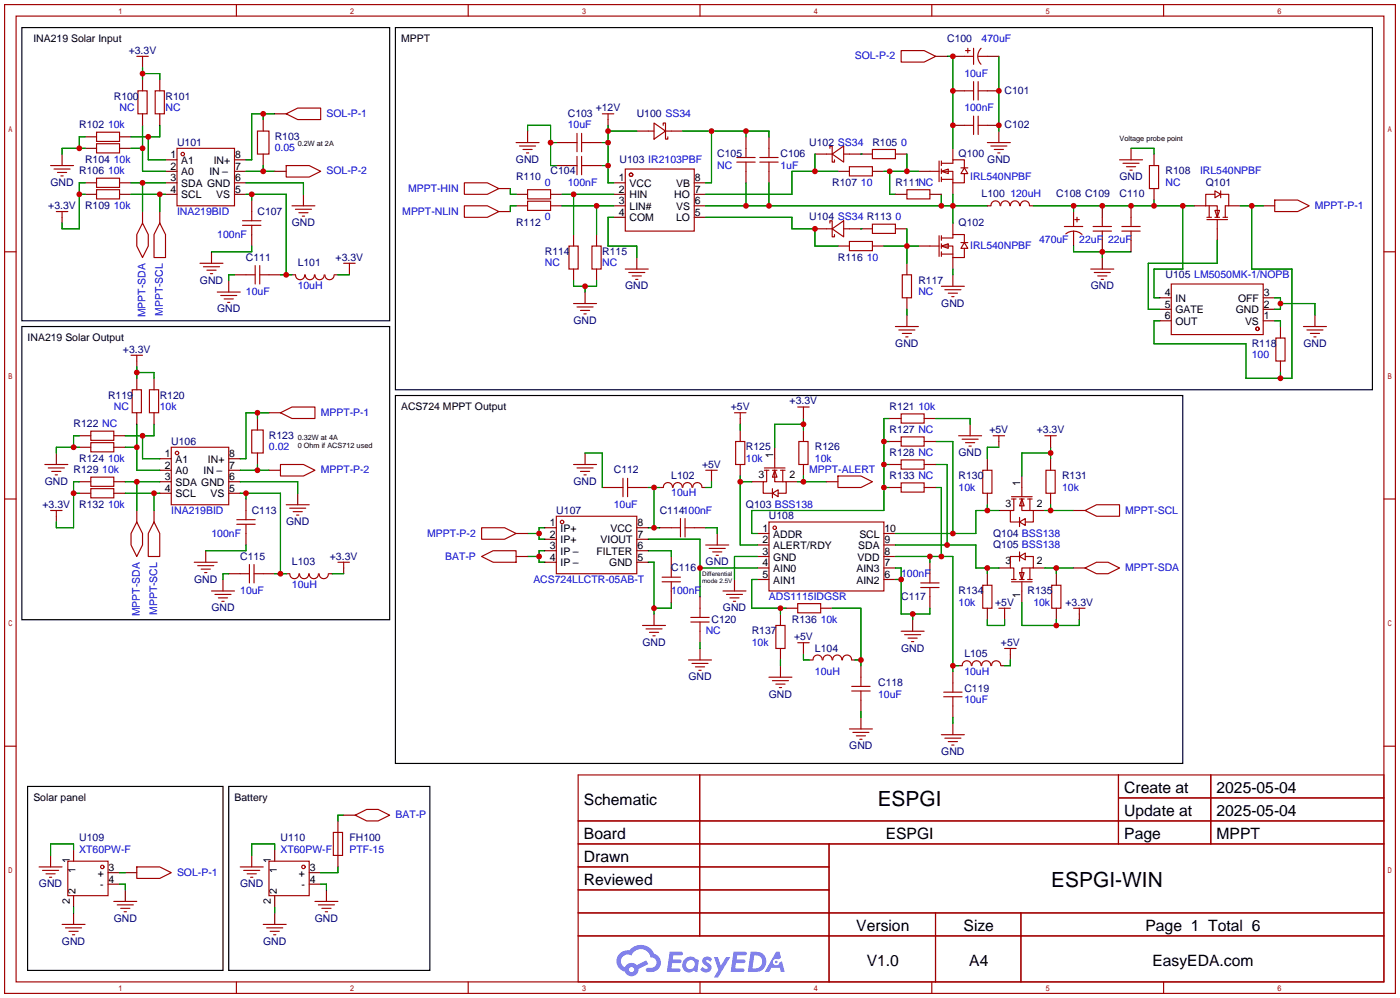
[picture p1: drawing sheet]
<svg xmlns="http://www.w3.org/2000/svg" width="309mm" height="220mm" viewBox="0 0 309 220" stroke-linecap="round" stroke-linejoin="round" font-family="sans-serif">
<g fill="none" stroke="#a10000" stroke-width=".25">
<path d="M1 1h307.4v218.5h-307.4zM3.6 3.6h302.2v213.3h-302.2zM52.2 1v2.6M103.5 1v2.6M154.7 1v2.6M205.9 1v2.6M257.1 1v2.6M1 55.6h2.6M305.8 55.6h2.6M1 110.2h2.6M305.8 110.2h2.6M1 164.8h2.6"/>
<path d="M127.8 171.2h178v45.7h-178zM154.6 171.2v35.6M247.2 171.2v15.2M247.2 176.3h58.6M267.6 171.2v15.2M305.8 164.8h2.6M127.8 181.4h178M127.8 186.4h178M127.8 191.5h55.4M127.8 196.6h55.4M183.2 186.4v30.5M52.2 216.9v2.6"/>
<path d="M103.5 216.9v2.6M127.8 201.7h178M127.8 206.8h178M154.7 216.9v2.6M205.9 216.9v2.6M206.7 201.7v15.2M225.6 201.7v15.2M257.1 216.9v2.6"/>
</g>
<g fill="#5487ff">
<path d="M155.5 211.6a1.3 1.3 0 0 1 1.8 .3l-.4 .6a.54 .54 0 0 0-.9-.2l.1 .2a1.28 1.28 0 0 1 .8 2 1.53 1.53 0 0 1-2.2-.3l.6-.6 .7 .5a.31 .31 0 0 0 .4-.3 .31 .31 0 0 0-.3-.4 1.12 1.12 0 0 1-.6-1.8z"/>
<path d="M157.8 211.4h.8l.7 2 1.2-2h.9l-2.7 4.5h-.9l1-1.6z"/>
<path d="M148 210.2h2.3a.46 .46 0 0 1 .5 .1 .46 .46 0 0 1 .1 .5l-.4 .2h-1.7l-.2 1h1.7a.4 .4 0 0 1 .3 .4 .4 .4 0 0 1-.4 .4h-1.7l-.1 1.1h1.3a.46 .46 0 0 1 .5 .1 .46 .46 0 0 1 .1 .5l-.3 .2h-2.6z"/>
<path d="M162.1 210.2h2.3a.47 .47 0 0 1 .5 .1 .47 .47 0 0 1 .1 .5l-.4 .2h-1.7l-.2 1h1.7a.4 .4 0 0 1 .3 .4 .4 .4 0 0 1-.4 .4h-1.7l-.1 1.1h1.3a.46 .46 0 0 1 .5 .1 .46 .46 0 0 1 .1 .5l-.3 .2h-2.6z"/>
<path d="M171.5 210.3h.7l.4 1.3-.7 .3a.75 .75 0 0 0-1.1 .3 .75 .75 0 0 0 .5 1.1 .75 .75 0 0 0 1-.7l.5-.3 .6 2.4h-.8l-.3-.9h-1.8l-.6 .9h-.9z"/>
<path d="M165.9 210.2l-.6 4.5h1.4a2.27 2.27 0 0 0 2.6-2.3 2.27 2.27 0 0 0-2.7-2.2zM166.7 211a1.5 1.5 0 0 1 1.8 1.6 1.5 1.5 0 0 1-2 1.3h-.2z"/>
<path d="M151.3 211.9a1.6 1.6 0 0 0-.3 2.3 1.6 1.6 0 0 0 2.3 .2l.8 .3 .3-2.5-.2-.2-.4-.1a1.58 1.58 0 0 0-2.5 0zM151.9 212.4a.98 .98 0 0 1 1.6 .4 .98 .98 0 0 1-1 1.3 .94 .94 0 0 1-.9-.7 .94 .94 0 0 1 .3-1z"/>
<path d="M137 210.6a2.37 2.37 0 0 0 1.1 4.1 1.54 1.54 0 0 0 1.8 1 1.54 1.54 0 0 0 1.2-1.6l2.2-1.1-.5-.8-2.1 1a1.57 1.57 0 0 0-2.6 .5 1.5 1.5 0 0 1-.7-2.1 1.5 1.5 0 0 1 2.1-.5 2.23 2.23 0 0 1 2.3-1.4 2.23 2.23 0 0 1 2 1.8 1.16 1.16 0 0 1 1.3 1.1 1.16 1.16 0 0 1-1.1 1.2h-.7a.47 .47 0 0 0-.6 .4 .47 .47 0 0 0 .5 .5 2.15 2.15 0 0 0 2.6-1.1 2.15 2.15 0 0 0-.9-2.7l-.4-.2a3.2 3.2 0 0 0-5.4-.7l-1.1 .1zM139 214.2a.58 .58 0 0 1 1.1 0 .58 .58 0 0 1-1.1 0z"/>
<circle cx="171.5" cy="212.5" r=".28"/>
</g>
<g fill="none" stroke="#a10000" stroke-width=".25">
<path d="M30.2 12.4h2.6M31.5 12.4v1.3M199.1 11.2h5.1l2.6 1.2-2.6 1.3h-5.1zM213.1 12.4h2M213.4 11.2h1M213.9 10.7v1M215.1 10.7v3.5M215.1 18v4.1M216.2 18v4.1M216.2 12.4h2M216.8 10.7a2.54 2.54 0 0 0 0 3.5M11.2 36.6h5.1"/>
<path d="M11.9 37.3h3.6M12.7 38.1h2M13.5 38.9h.5M21.3 39.4h5.1v2h-5.1zM21.3 31.8h5.1v2h-5.1zM21.3 29.2h5.1v2h-5.1zM30.5 20.1h2v5h-2zM34.3 20.1h2v5h-2zM39.1 32.8h12.7v12.7h-12.7zM56.9 29h2.5v5h-2.5zM63.2 25.1l2.6-1.2h5.1v2.5h-5.1zM63.2 36.6h5.1l2.6 1.2-2.6 1.3h-5.1z"/>
<path d="M114 31.5h5.1M114.8 32.3h3.6M115.6 33h2M116.3 33.8h.5M125.5 36.6h2M125.5 31.5h2M127.5 29.5v4M127.5 34.5v4.1M128.5 29.5v4M128.5 34.5v4.1M128.5 36.6h2.1M128.5 31.5h2.1"/>
<path d="M133.1 25.1h2.5M134.4 25.1v1.3M138.2 37.3h15.2v13.8h-15.2zM143.3 29h1.2M144.5 27.2l2.6 1.8-2.6 1.7zM146.6 27.7v-.5h.5v3.5h.5v-.5M147.1 29h1.2M162.8 35.8h4.1M162.8 34.8h4.1M164.8 32.8v2M164.8 35.8v2M167.9 35.8h4.1"/>
<path d="M167.9 34.8h4.1M169.9 32.8v2M169.9 35.8v2M182.6 34h1.3M183.4 32.8v-.5h.5v3.5h.5v-.5M183.9 34l2.5-1.7v3.5zM186.4 34h1.3M187.7 36.8h5.1v2.1h-5.1zM192.8 33h5.1v2.1h-5.1zM205.5 37.8h2M207.5 35.6v4.5M208 37.8l1.5-.5v1.1z"/>
<path d="M208 37.8h2.6v2.6h2.5v-2M208 36.1h2.6v-.8h2.5v1.8M208 39.6h2.6M208 35.6v1M208 37.3v1.1M208 39.1v1M212.3 37.1h1.6M213.1 37.1l.8 1.3h-1.6zM213.1 20.1h2M213.1 27.7h2M215.1 25.7v4M216.2 25.7v4"/>
<path d="M216.2 20.1h2M216.2 27.7h2M218.2 31.5h5.1M218.9 32.3h3.6M219.7 33h2M220.5 33.8h.5M247.4 35.3h5.1M248.2 36.1h3.5M248.9 36.8h2.1M249.7 37.6h.5M254 36.6h2v5.1h-2zM12.4 46.7h2.6"/>
<path d="M13.7 46.7v1.3M21.3 41.9h5.1v2h-5.1zM31.5 49.3l1.3 2.5v2.6l-1.3 2.5-1.3-2.5v-2.6zM35.3 49.3l1.3 2.5v5.1h-2.6v-5.1zM44.2 58.2h5.1M45 58.9h3.5M45.7 59.7h2.1M53.6 48.8h4.1M53.6 49.8h4.1M55.6 46.7v2.1M55.6 49.8v2M56.4 58.7v4"/>
<path d="M57.4 58.7v4M64.5 45.5h5.1M65.3 46.2h3.5M66 47h2.1M66.8 47.8h.5M75.9 58.2h2.6M77.2 58.2v1.2M102.6 40.4h5.1l2.5 1.3-2.5 1.2h-5.1zM102.6 45.5h5.1l2.5 1.2-2.5 1.3h-5.1zM116.6 41.9h5.1v2h-5.1zM116.6 44.5h5.1v2h-5.1zM125.7 54.4h2.1v5h-2.1z"/>
<path d="M130.8 54.4h2v5h-2zM138.2 59.4h5.1M182.6 50.5h1.3M183.4 49.3v-.5h.5v3.5h.5v-.5M183.9 50.5l2.5-1.7v3.5zM186.4 50.5h1.3M187.7 53.3h5.1v2.1h-5.1zM192.8 49.5h5.1v2.1h-5.1zM200.4 41.9h5.1v2h-5.1zM205.5 54.4h2M207.5 52.1v4.5M208 54.4l1.5-.6v1.1z"/>
<path d="M208 54.4h2.6v2.5h2.5v-2M208 52.6h2.6v-.8h2.5v1.8M208 52.1v1M208 53.8v1.1M208 55.6v1M208 56.1h2.6M212.3 53.6h1.6M213.1 53.6l.8 1.3h-1.6zM219 45.5a1.01 1.01 0 0 1 1-1.1 1.01 1.01 0 0 1 1 1.1M221.1 45.5a1.01 1.01 0 0 1 1-1.1 1.01 1.01 0 0 1 1.1 1.1M223.3 45.5a1.01 1.01 0 0 1 1-1.1 1.01 1.01 0 0 1 1 1.1M225.5 45.5a1.01 1.01 0 0 1 1-1.1 1.01 1.01 0 0 1 1 1.1"/>
<path d="M235.2 50h4.1M235.5 51.7a2.74 2.74 0 0 1 3.6 .1M237.2 49.3v.7M237.2 51.1v.7M237.5 48.5h1M238 48v1M241 59.4h5.1M241.6 50h4M241.6 51.1h4M243.6 48v2M243.6 51.1v2M247.9 50h4.1"/>
<path d="M247.9 51.1h4.1M249.9 48v2M249.9 51.1v2M266.7 48.5h4.6M266.7 48h1M267.2 45.5v2.5M268.5 46.5h1l-.5 1.5zM268.5 42.2l1.2 .7-1.2 .8zM268.5 42.9h-2.1v2.6h2.6v2.5M268.5 48h1M269 48.5v2M269.7 42.9h1.8v2.6h-.7v2.5"/>
<path d="M269.7 42.2v1.5M270.3 48h1M281.7 44.2h5.1l2.5 1.3-2.5 1.2h-5.1zM29 78.5h2.5M30.2 78.5v1.3M46.5 60.5h.5M48 64.5h5.1M48.8 65.3h3.5M49.5 66h2.1M50.3 66.8h.5M54.4 60.7h2M57.4 60.7h2"/>
<path d="M67.3 60.7a1.01 1.01 0 0 1-1 1.1 1.01 1.01 0 0 1-1-1.1M69.5 60.7a1.01 1.01 0 0 1-1 1.1 1.01 1.01 0 0 1-1-1.1M71.6 60.7a1.01 1.01 0 0 1-1 1.1 1.01 1.01 0 0 1-1-1.1M73.8 60.7a1.01 1.01 0 0 1-1 1.1 1.01 1.01 0 0 1-1-1.1M126.7 67.1h5.1M127.5 67.8h3.6M128.3 68.6h2M129 69.3h.5M138.9 60.2h3.6M139.7 61h2M140.5 61.7h.5M197.9 72.1h5"/>
<path d="M198.6 72.9h3.6M199.4 60.7h2v5.1h-2zM199.4 73.7h2M200.2 74.4h.5M208 63.2h5.1M208.8 64h3.5M209.5 64.8h2.1M210.3 65.5h.5M241.8 60.2h3.6M242.6 61h2M243.3 61.7h.5M258.8 62.7h20.3v11.2h-20.3z"/>
<path d="M281.9 74.7h2.1v5.1h-2.1zM288 72.1h5.1M288.8 72.9h3.6M289.6 73.7h2M290.3 74.4h.5M20.1 97.8h5v2h-5zM20.1 95.3h5v2h-5zM29.2 86.1h2v5.1h-2zM33 86.1h2.1v5.1h-2.1zM37.8 98.8h12.7v12.7h-12.7zM55.6 95h2.6v5.1h-2.6zM62 91.2l2.5-1.3h5.1v2.6h-5.1z"/>
<path d="M162.3 91.2h2.5M162.6 97.5h2v5.1h-2zM163.6 91.2v1.3M176.3 89.9h2.5M176.5 97.5h2.1v5.1h-2.1zM177.5 89.9v1.3M199.1 96.5h5.1v2.1h-5.1zM199.1 91.4h5.1v2.1h-5.1zM211.8 96.3h5.1M212.6 97h3.6M213.4 97.8h2M214.1 98.6h.5"/>
<path d="M219.5 96.3h2.5M220.7 96.3v1.2M230.9 96.3h2.5M232.2 96.3v1.2M9.9 102.6h5.1M10.7 103.4h3.5M11.2 112.8h2.5M11.4 104.1h2.1M12.2 104.9h.5M12.4 112.8v1.2M20.1 108h5v2h-5zM20.1 105.4h5v2h-5z"/>
<path d="M30.2 115.3l1.3 2.6v2.5l-1.3 2.5-1.2-2.5v-2.5zM34 115.3l1.3 2.6v5h-2.5v-5zM52.3 114.8h4.1M52.3 115.8h4.1M54.4 112.8v2M54.4 115.8v2.1M62 102.6h5.1l2.5 1.3-2.5 1.3h-5.1zM63.2 111.5h5.1M64 112.3h3.6M64.8 113h2M65.5 113.8h.5M106.4 116.6h5.1l2.5 1.3-2.5 1.2h-5.1z"/>
<path d="M122.9 114h17.8v12.7h-17.8zM126.7 102.6h5.1M127.5 103.4h3.6M128.3 104.1h2M129 104.9h.5M135.6 107.7h2.1M137.7 105.7v4M138.7 105.7v4M138.7 107.7h2M146.6 107.7a1.01 1.01 0 0 1 1-1.1 1.01 1.01 0 0 1 1 1.1M148.3 116.6h2.1M148.7 107.7a1.01 1.01 0 0 1 1.1-1.1 1.01 1.01 0 0 1 1 1.1"/>
<path d="M150.4 114.6v4M150.9 107.7a1.01 1.01 0 0 1 1-1.1 1.01 1.01 0 0 1 1 1.1M151.4 116.6h2M151.4 114.6v4M153.1 107.7a1.01 1.01 0 0 1 1-1.1 1.01 1.01 0 0 1 1 1.1M156 103.9h2.5M157.2 103.9v1.3M168.9 103.4h4.6M168.9 103.9h1M169.4 103.9v2.5h-.7v2.6h2M169.9 115.3h25.4v15.3h-25.4zM170.7 108v2"/>
<path d="M170.7 109l1.3-.8v1.5zM170.7 103.9h1M171.2 103.9v2.5h2.5v2.6h-1.7M171.2 103.9l.5 1.5h-1zM171.2 101.3v2.1M172.5 103.9h1M173 103.9v2.5M185.2 105.2h5l2.6 1.2-2.6 1.3h-5zM199.1 101.6h5.1v2h-5.1zM199.1 106.7h5.1v2h-5.1zM217.2 103.9h2v5.1h-2zM223.5 110.2h1"/>
<path d="M223.5 109.7h4.6M224 110.2v2.6h-.7v2.5h2M225.3 114.3v2M225.3 115.3l1.3-.7v1.5zM225.3 110.2h1M225.8 110.2v2.6h2.5v2.5h-1.7M225.8 110.2l.5 1.6h-1zM225.8 107.7v2M227.1 110.2h1M227.6 110.2v2.6M231.1 103.9h2.1v5.1h-2.1zM239.8 112.8l2.5-1.3h5.1v2.5h-5.1z"/>
<path d="M42.9 124.2h5.1M43.7 125h3.5M44.4 125.7h2.1M45.2 126.5h.5M46.7 130.6h5.1M47.5 131.3h3.6M48.3 132.1h2M49 132.8h.5M53.1 126.7h2M55.1 124.7v4.1M56.1 124.7v4.1M56.1 126.7h2.1"/>
<path d="M66.1 126.8a1.01 1.01 0 0 1-1.1 1 1.01 1.01 0 0 1-1-1M68.2 126.8a1.01 1.01 0 0 1-1 1 1.01 1.01 0 0 1-1-1M70.4 126.8a1.01 1.01 0 0 1-1 1 1.01 1.01 0 0 1-1.1-1M72.6 126.8a1.01 1.01 0 0 1-1.1 1 1.01 1.01 0 0 1-1-1M74.7 124.2h2.5M75.9 124.2v1.3M106.4 122.9l2.6-1.2h5v2.5h-5zM142 138.2h5.1M142.7 138.9h3.6M143.5 139.7h2M146.3 128.5h4.1M146.3 127.5h4.1"/>
<path d="M148.3 125.5v2M148.3 128.5v2.1M152.7 137.4h4M152.7 136.4h4M154.7 134.4v2M154.7 137.4v2M156 120.4h5M156.7 121.2h3.6M157.5 121.9h2M158.2 122.7h.5M159.8 130.6h5M160.5 131.3h3.6"/>
<path d="M161.3 132.1h2M162.1 132.8h.5M171.4 138.2h2.1v5.1h-2.1zM176.3 133.4h5.1v2h-5.1zM199.1 139.4h5.1M203.5 129.8h4M203.5 128.8h4M205.5 126.7v2.1M205.5 129.8v2M217.2 129.3h2v5.1h-2zM220.7 134.4h2.6M222 134.4v1.2"/>
<path d="M223.5 128h1M223.5 128.5h4.6M225.3 121.9v2.1M225.3 122.9h-2v2.6h.7v2.5M225.3 122.9l1.3-.7v1.5zM225.3 126.5h1l-.5 1.5zM225.3 128h1M225.8 128.5v2.1M226.6 122.9h1.7v2.6h-2.5v2.5M227.1 128h1M227.6 125.5v2.5M232.4 129.3h2v5.1h-2z"/>
<path d="M237.2 134.4h2.6M238.5 134.4v1.2M239.8 125.5l2.5-1.3h2.6l2.5 1.3-2.5 1.2h-2.6zM144.3 140.5h.5M152.1 145.8h5.1M152.9 146.6h3.6M153.7 147.3h2M154.4 148.1h.5M169.9 149.6h5.1M170.7 150.4h3.5M171.4 151.1h2.1M172.2 151.9h.5"/>
<path d="M176.3 142h2.5M177.5 142v1.3M181.7 145.8a1.01 1.01 0 0 0-1-1.1 1.01 1.01 0 0 0-1 1.1M183.9 145.8a1.01 1.01 0 0 0-1-1.1 1.01 1.01 0 0 0-1 1.1M186 145.8a1.01 1.01 0 0 0-1-1.1 1.01 1.01 0 0 0-1 1.1M188.2 145.8a1.01 1.01 0 0 0-1-1.1 1.01 1.01 0 0 0-1 1.1M188.2 152.7h4.1M188.2 151.6h4.1M190.2 149.6v2M190.2 152.7v2M199.9 140.2h3.6M200.7 141h2"/>
<path d="M201.4 141.7h.5M208.5 153.9h4.1M208.5 152.9h4.1M210.6 150.9v2M210.6 153.9v2.1M212.6 147.1a1.01 1.01 0 0 1 1-1.1 1.01 1.01 0 0 1 1.1 1.1M214.8 147.1a1.01 1.01 0 0 1 1-1.1 1.01 1.01 0 0 1 1 1.1M216.9 147.1a1.01 1.01 0 0 1 1-1.1 1.01 1.01 0 0 1 1.1 1.1M219.1 147.1a1.01 1.01 0 0 1 1-1.1 1.01 1.01 0 0 1 1 1.1M222 143.3h2.5M223.3 143.3v1.2M187.7 161h5.1"/>
<path d="M188.5 161.8h3.5M189.2 162.6h2.1M190 163.3h.5M208 162.3h5.1M208.8 163.1h3.5M209.5 163.8h2.1M210.3 164.6h.5M8.6 191.5h5.1M9.4 192.3h3.6M10.2 193h2M10.9 193.8h.5M15 190.2h8.9v7.7h-8.9z"/>
<path d="M25.1 199.1h5.1M25.9 199.9h3.6M30.2 191.5h5.1l2.5 1.3-2.5 1.3h-5.1zM53.1 191.5h5.1M53.8 192.3h3.6M54.6 193h2M55.4 193.8h.5M59.4 190.2h8.9v7.7h-8.9zM69.6 199.1h5.1M70.4 199.9h3.5M73.7 183.9h2v5.1h-2zM74.7 183.9v5.1"/>
<path d="M78.5 180.1l2.5-1.3h2.6l2.5 1.3-2.5 1.3h-2.6zM13.7 204.2h5.1M14.5 205h3.5M15.2 205.7h2.1M16 206.5h.5M26.7 200.7h2M27.4 201.4h.5M58.2 204.2h5M58.9 205h3.6M59.7 205.7h2M60.5 206.5h.5M71.1 200.7h2.1"/>
<path d="M71.9 201.4h.5"/>
<circle cx="40.4" cy="34" r=".38"/>
<circle cx="139.4" cy="38.6" r=".38"/>
<circle cx="277.9" cy="72.6" r=".38"/>
<circle cx="39.1" cy="100.1" r=".38"/>
<circle cx="124.2" cy="115.3" r=".38"/>
<circle cx="171.2" cy="116.6" r=".38"/>
<circle cx="22.6" cy="191.5" r=".38"/>
<circle cx="67.1" cy="191.5" r=".38"/>
</g>
<g fill="none" stroke="#870000" stroke-width=".25">
<path d="M31.5 13.7v1.3M31.5 17.5v2.6M35.3 17.5v2.6M206.8 12.4h2.5M210.6 12.4h2.5M218.2 12.4h2.5M13.7 34v2.6M18.8 32.8h2.5M18.8 30.2h2.5M26.4 32.8h2.6M26.4 30.2h2.6M31.5 25.1v2.6"/>
<path d="M35.3 25.1v2.6M36.6 37.8h2.5M36.6 35.3h2.5M51.8 37.8h2.6M51.8 35.3h2.6M58.2 26.4v2.6M58.2 34v2.6M60.7 37.8h2.5M60.7 25.1h2.5M116.6 29v2.5M122.9 36.6h2.6M122.9 31.5h2.6"/>
<path d="M130.6 36.6h2.5M130.6 31.5h2.5M134.4 26.4v1.3M140.7 29h2.6M148.3 29h2.6M164.8 30.2v2.6M164.8 37.8v2.6M169.9 30.2v2.6M169.9 37.8v2.6M180.1 34h2.5M185.2 37.8h2.5M187.7 34h5.1"/>
<path d="M192.8 37.8h2.5M197.9 34h2.5M202.9 37.8h2.6M210.6 32.8v2.5M210.6 20.1h2.5M210.6 27.7h2.5M218.2 20.1h2.5M218.2 27.7h2.5M220.7 29v2.5M249.9 32.8v2.5M255 34v2.6M13.7 48v1.3"/>
<path d="M18.8 40.4h2.5M18.8 42.9h2.5M26.4 40.4h2.6M26.4 42.9h2.6M31.5 46.7v2.6M35.3 46.7v2.6M36.6 40.4h2.5M36.6 42.9h2.5M46.7 55.6v2.6M51.8 40.4h2.6M51.8 42.9h2.6M55.6 44.2v2.5"/>
<path d="M55.6 51.8v2.6M67.1 42.9v2.6M77.2 59.4v1.3M110.2 41.7h2.6M110.2 46.7h2.6M114 42.9h2.6M114 45.5h2.6M121.7 42.9h2.5M121.7 45.5h2.5M126.7 51.8v2.6M126.7 59.4v2.6M131.8 51.8v2.6"/>
<path d="M131.8 59.4v2.6M135.6 40.4h2.6M135.6 42.9h2.6M135.6 45.5h2.6M135.6 48h2.6M140.7 56.9v2.5M153.4 40.4h2.6M153.4 42.9h2.6M153.4 45.5h2.6M153.4 48h2.6M180.1 50.5h2.5M185.2 54.4h2.5"/>
<path d="M187.7 50.5h5.1M192.8 54.4h2.5M197.9 42.9h2.5M197.9 50.5h2.5M200.4 58.2v2.5M202.9 54.4h2.6M205.5 42.9h2.5M210.6 40.4v2.5M210.6 49.3v2.5M210.6 56.9v2.5M218.2 45.5h.7M227.6 45.5h.7"/>
<path d="M237.2 46.7v2.6M237.2 51.8v2.6M243.6 45.5v2.5M243.6 53.1v2.5M243.6 56.9v2.5M249.9 45.5v2.5M249.9 53.1v2.5M255 41.7v2.5M263.9 45.5h2.5M269 50.5v2.6M271.5 45.5h2.6M279.1 45.5h2.6"/>
<path d="M30.2 79.8v1.2M50.5 62v2.5M51.8 60.7h2.6M59.4 60.7h2.6M64.5 60.7h.8M73.9 60.7h.8M129.3 64.5v2.6M200.4 65.8v2.5M200.4 69.6v2.5M210.6 60.7v2.5M256.3 70.9h2.5M256.3 68.3h2.5"/>
<path d="M256.3 65.8h2.5M279.1 70.9h2.6M279.1 68.3h2.6M279.1 65.8h2.6M283 72.1v2.6M283 79.8v2.5M290.6 69.6v2.5M17.5 98.8h2.6M17.5 96.3h2.6M25.1 98.8h2.6M25.1 96.3h2.6M30.2 83.6v2.5"/>
<path d="M30.2 91.2v2.5M34 83.6v2.5M34 91.2v2.5M56.9 92.5v2.5M59.4 91.2h2.6M163.6 92.5v1.2M163.6 95v2.5M171.2 98.8v2.5M177.5 91.2v1.3M177.5 95v2.5M196.6 97.5h2.5M196.6 92.5h2.5"/>
<path d="M204.2 97.5h2.6M204.2 92.5h2.6M214.4 93.7v2.6M220.7 97.5v1.3M232.2 97.5v1.3M12.4 100.1v2.5M12.4 114v1.3M17.5 106.4h2.6M17.5 109h2.6M25.1 106.4h2.6M25.1 109h2.6M30.2 112.8v2.5"/>
<path d="M34 112.8v2.5M35.3 101.3h2.5M35.3 103.9h2.5M35.3 106.4h2.5M35.3 109h2.5M50.5 101.3h2.6M50.5 103.9h2.6M50.5 106.4h2.6M50.5 109h2.6M54.4 110.2v2.6M54.4 117.9v2.5M56.9 100.1v2.5"/>
<path d="M59.4 103.9h2.6M65.8 109v2.5M114 117.9h2.6M120.4 116.6h2.5M120.4 119.1h2.5M129.3 100.1v2.5M133.1 107.7h2.5M140.7 107.7h2.6M140.7 116.6h2.6M140.7 119.1h2.6M145.8 107.7h.8M145.8 116.6h2.5"/>
<path d="M153.4 116.6h2.6M155.2 107.7h.8M157.2 105.2v1.2M158.5 117.9v2.5M163.6 102.6v2.6M166.1 106.4h2.6M167.4 117.9h2.5M173.7 106.4h2.6M177.5 102.6v2.6M182.6 106.4h2.6M195.3 117.9h2.6M196.6 107.7h2.5"/>
<path d="M196.6 102.6h2.5M204.2 107.7h2.6M204.2 102.6h2.6M218.2 101.3v2.6M218.2 109v2.5M220.7 112.8h2.6M225.8 105.2v2.5M228.3 112.8h2.6M232.2 101.3v2.6M232.2 109v2.5M237.2 112.8h2.6M45.5 121.7v2.5"/>
<path d="M49.3 128v2.6M50.5 126.7h2.6M58.2 126.7h2.5M63.2 126.7h.8M72.6 126.7h.8M75.9 125.5v1.2M114 122.9h2.6M120.4 121.7h2.5M120.4 124.2h2.5M140.7 121.7h2.6M140.7 124.2h2.6M144.5 135.6v2.6"/>
<path d="M148.3 122.9v2.6M148.3 130.6v2.5M154.7 131.8v2.6M154.7 139.4v2.6M162.3 128v2.6M167.4 120.4h2.5M167.4 122.9h2.5M167.4 125.5h2.5M167.4 128h2.5M172.5 135.6v2.6M173.7 134.4h2.6M181.4 134.4h2.5"/>
<path d="M195.3 120.4h2.6M195.3 122.9h2.6M195.3 125.5h2.6M195.3 128h2.6M201.7 136.9v2.5M205.5 124.2v2.5M205.5 131.8v2.6M218.2 126.7v2.6M218.2 134.4v2.5M220.7 125.5h2.6M222 135.6v1.3M225.8 130.6v2.5"/>
<path d="M228.3 125.5h2.6M233.4 126.7v2.6M233.4 134.4v2.5M237.2 125.5h2.6M238.5 135.6v1.3M154.7 143.3v2.5M172.5 143.3v2.5M172.5 147.1v2.5M177.5 143.3v1.2M178.8 145.8h.8M188.2 145.8h.8M190.2 147.1v2.5"/>
<path d="M190.2 154.7v2.5M190.2 158.5v2.5M210.6 148.3v2.6M210.6 156v2.5M210.6 159.8v2.5M211.8 147.1h.8M221.2 147.1h.8M223.3 144.5v1.3M11.2 189v2.5M16.3 187.7v2.5M16.3 197.9v2.5M23.9 195.3h2.5"/>
<path d="M23.9 192.8h2.5M27.7 192.8h2.5M27.7 196.6v2.5M55.6 189v2.5M60.7 187.7v2.5M60.7 197.9v2.5M68.3 195.3h2.6M68.3 192.8h2.6M72.1 196.6v2.5M74.7 181.4v2.5M74.7 189v2.5M75.9 180.1h2.6"/>
<path d="M16.3 201.7v2.5M60.7 201.7v2.5"/>
</g>
<g fill="none" stroke="#008700" stroke-width=".25">
<path d="M31.5 16.3h3.8v1.2M31.5 15v2.5M209.3 12.4h1.3v20.4M220.7 12.4v16.6M18.8 30.2h-1.3v2.6M18.8 32.8h-5.1v1.2M29 32.8h2.5M31.5 27.7v10.1h5.1M32.8 30.2v5.1h3.8M35.3 27.7v2.5h-6.3M54.4 37.8h6.3M58.2 25.1v1.3"/>
<path d="M58.2 36.6v1.2M60.7 25.1h-5.1v10.2h-1.2M116.6 29v-1.3h5.1v8.9h1.2M121.7 31.5h1.2M133.1 36.6h1.3M133.1 31.5h1.3M134.4 29h6.3M134.4 27.7v12.7h1.2M150.9 29h19v1.2M157.2 29v11.4h-1.2M164.8 29v1.2M180.1 34v3.8"/>
<path d="M185.2 37.8h-10.2v5.1h-19M190.2 34h.1M195.3 37.8h7.6M196.6 37.8v5.1h1.3M200.4 34v3.8M249.9 32.8h5.1v1.2M17.5 42.9h1.3M18.8 40.4h-1.3v10.1h-3.8v-1.2M29 42.9h7.6M29 40.4h7.6M31.5 40.4v6.3M35.3 42.9v3.8"/>
<path d="M54.4 42.9h8.8v17.8M54.4 40.4h12.7v2.5M55.6 54.4v1.2h-8.9M55.6 42.9v1.3M112.8 41.7v1.2h1.2M114 45.5h-1.2v1.2M124.2 42.9h11.4M124.2 45.5h11.4M126.7 42.9v8.9M131.8 45.5v6.3M135.6 48h-1.2v6.4h6.3v2.5M156 48h19v2.5h5.1v3.9h5.1"/>
<path d="M156 45.5h62.2M164.8 40.4v5.1M169.9 40.4v5.1M190.2 50.5h.1M195.3 54.4h7.6M200.4 50.5v7.7M208 42.9v2.6M210.6 42.9v6.4M210.6 59.4v1.3M228.3 45.5h35.6M237.2 45.5v1.2M237.2 54.4v1.2h12.7"/>
<path d="M243.6 55.6v1.3M255 44.2v1.3M261.4 45.5v13.9h-6.4v6.4h1.3M269 53.1v5.1h-15.3v10.1h2.6M274.1 45.5h5M276.6 45.5v13.9h8.9v24.2h-10.2v-7.7h-20.3v-5h1.3M51.8 60.7h-1.3v1.3M62 60.7h2.5M74.7 60.7h2.5M126.7 62v1.2h5.1v-1.2M129.3 63.2v1.3M200.4 68.3v1.3"/>
<path d="M281.7 65.8h1.3v2.5h-1.3M281.7 70.9h1.3v1.2M283 67.1h7.6v2.5M17.5 96.3h-1.2v2.5M17.5 98.8h-5.1v1.3M27.7 98.8h2.5M30.2 82.3h3.8v1.3M30.2 81v2.6M30.2 93.7v10.2h5.1M31.5 96.3v5h3.8M34 93.7v2.6h-6.3M56.9 91.2v1.3"/>
<path d="M59.4 91.2h-5v10.1h-1.3M163.6 93.7v1.3M177.5 92.5v2.5M177.5 93.7h-6.3v5.1M195.3 97.5h1.3M196.6 92.5h-1.3v20.3h-29.2v5.1h1.3M206.8 97.5h3.8v20.4M206.8 92.5h7.6v1.2M220.7 98.8h-2.5v2.5M232.2 98.8v2.5M283 82.3v1.3M16.3 109h1.2"/>
<path d="M17.5 106.4h-1.2v10.2h-3.9v-1.3M27.7 109h7.6M27.7 106.4h7.6M30.2 106.4v6.4M34 109v3.8M53.1 109h8.9v17.7M53.1 106.4h12.7v2.6M53.1 103.9h6.3M54.4 109v1.2M56.9 102.6v1.3M116.6 117.9h2.5M120.4 116.6h-1.3v2.5h1.3"/>
<path d="M129.3 100.1h3.8v7.6M143.3 116.6h2.5M143.3 119.1h11.4v12.7M143.3 107.7h2.5M144.5 107.7v8.9M156 116.6h2.5v1.3M157.2 106.4v1.3h-1.2M163.6 106.4h2.5M163.6 105.2v15.2h3.8M176.3 106.4h6.3M177.5 105.2v1.2M195.3 102.6h1.3"/>
<path d="M195.3 107.7h1.3M206.8 107.7h1.2v15.2M206.8 102.6h2.5v17.8M218.2 111.5v1.3M220.7 112.8h-5.1v5.1h-17.7M230.9 112.8h6.3M232.2 100.1h-6.4v5.1M232.2 111.5v1.3M50.5 126.7h-1.2v1.3M54.4 120.4v1.3h-8.9M60.7 126.7h2.5M73.4 126.7h2.5"/>
<path d="M116.6 122.9h2.5M120.4 121.7h-1.3v2.5h1.3M143.3 121.7h5v1.2M143.3 124.2h1.2v11.4M148.3 133.1v1.3h-3.8M154.7 125.5h12.7M167.4 128h-1.3v6.4h7.6M167.4 122.9h-5.1v5.1M172.5 134.4v1.2M183.9 134.4h6.3v12.7M197.9 122.9h12.7v25.4M197.9 125.5h1.2v10.1h6.4v-1.2"/>
<path d="M197.9 120.4h17.7v5.1h5.1M197.9 128h1.2M201.7 135.6v1.3M205.5 122.9v1.3M218.2 136.9v1.3h3.8v-1.3M218.2 125.5v1.2M225.8 133.1v5.1h12.7v-1.3M230.9 125.5h6.3M233.4 125.5v1.2M233.4 136.9v1.3M154.7 142v1.3M172.5 145.8v1.3"/>
<path d="M177.5 144.5v1.3h1.3M189 145.8h1.2M190.2 157.2v1.3M210.6 158.5v1.3M210.6 147.1h1.2M223.3 145.8v1.3h-1.3M16.3 187.7v-1.3h-5.1v2.6M26.4 192.8h1.3M26.4 195.3h1.3v1.3M60.7 187.7v-1.3h-5.1v2.6M70.9 195.3h1.2v1.3M74.7 191.5v1.3h-3.8"/>
<path d="M75.9 180.1h-1.2v1.3M16.3 200.4v1.3M60.7 200.4v1.3"/>
</g>
<path d="M4.8 6.1h81.3v64.8h-81.3zM87.4 6.1h215.9v80h-215.9zM4.8 72.1h81.3v64.8h-81.3zM87.4 87.4h174v81.3h-174zM6.1 173.7h43.2v40.7h-43.2zM50.5 173.7h44.5v40.7h-44.5z" fill="none" stroke="#000" stroke-width=".25"/>
<g fill="#c00">
<circle cx="180.1" cy="37.8" r=".63"/>
<circle cx="200.4" cy="37.8" r=".63"/>
<circle cx="196.6" cy="37.8" r=".63"/>
<circle cx="180.1" cy="50.5" r=".63"/>
<circle cx="200.4" cy="54.4" r=".63"/>
<circle cx="210.6" cy="45.5" r=".63"/>
<circle cx="208" cy="45.5" r=".63"/>
<circle cx="169.9" cy="45.5" r=".63"/>
<circle cx="164.8" cy="45.5" r=".63"/>
<circle cx="164.8" cy="29" r=".63"/>
<circle cx="157.2" cy="29" r=".63"/>
<circle cx="134.4" cy="29" r=".63"/>
<circle cx="134.4" cy="31.5" r=".63"/>
<circle cx="134.4" cy="36.6" r=".63"/>
<circle cx="121.7" cy="31.5" r=".63"/>
<circle cx="126.7" cy="42.9" r=".63"/>
<circle cx="131.8" cy="45.5" r=".63"/>
<circle cx="129.3" cy="63.2" r=".63"/>
<circle cx="210.6" cy="12.4" r=".63"/>
<circle cx="210.6" cy="20.1" r=".63"/>
<circle cx="210.6" cy="27.7" r=".63"/>
<circle cx="220.7" cy="20.1" r=".63"/>
<circle cx="220.7" cy="27.7" r=".63"/>
<circle cx="237.2" cy="45.5" r=".63"/>
<circle cx="243.6" cy="45.5" r=".63"/>
<circle cx="249.9" cy="45.5" r=".63"/>
<circle cx="255" cy="45.5" r=".63"/>
<circle cx="261.4" cy="45.5" r=".63"/>
<circle cx="243.6" cy="55.6" r=".63"/>
<circle cx="283" cy="83.6" r=".63"/>
<circle cx="276.6" cy="45.5" r=".63"/>
<circle cx="283" cy="67.1" r=".63"/>
<circle cx="35.3" cy="42.9" r=".63"/>
<circle cx="31.5" cy="40.4" r=".63"/>
<circle cx="17.5" cy="42.9" r=".63"/>
<circle cx="17.5" cy="32.8" r=".63"/>
<circle cx="31.5" cy="32.8" r=".63"/>
<circle cx="32.8" cy="30.2" r=".63"/>
<circle cx="58.2" cy="37.8" r=".63"/>
<circle cx="58.2" cy="25.1" r=".63"/>
<circle cx="31.5" cy="16.3" r=".63"/>
<circle cx="34" cy="109" r=".63"/>
<circle cx="30.2" cy="106.4" r=".63"/>
<circle cx="16.3" cy="109" r=".63"/>
<circle cx="16.3" cy="98.8" r=".63"/>
<circle cx="30.2" cy="98.8" r=".63"/>
<circle cx="31.5" cy="96.3" r=".63"/>
<circle cx="56.9" cy="103.9" r=".63"/>
<circle cx="56.9" cy="91.2" r=".63"/>
<circle cx="30.2" cy="82.3" r=".63"/>
<circle cx="63.2" cy="60.7" r=".63"/>
<circle cx="55.6" cy="42.9" r=".63"/>
<circle cx="62" cy="126.7" r=".63"/>
<circle cx="54.4" cy="109" r=".63"/>
<circle cx="233.4" cy="125.5" r=".63"/>
<circle cx="233.4" cy="138.2" r=".63"/>
<circle cx="232.2" cy="112.8" r=".63"/>
<circle cx="232.2" cy="100.1" r=".63"/>
<circle cx="218.2" cy="112.8" r=".63"/>
<circle cx="210.6" cy="117.9" r=".63"/>
<circle cx="199.1" cy="128" r=".63"/>
<circle cx="201.7" cy="135.6" r=".63"/>
<circle cx="218.2" cy="125.5" r=".63"/>
<circle cx="209.3" cy="120.4" r=".63"/>
<circle cx="177.5" cy="106.4" r=".63"/>
<circle cx="177.5" cy="93.7" r=".63"/>
<circle cx="163.6" cy="106.4" r=".63"/>
<circle cx="154.7" cy="125.5" r=".63"/>
<circle cx="119.1" cy="117.9" r=".63"/>
<circle cx="119.1" cy="122.9" r=".63"/>
<circle cx="144.5" cy="134.4" r=".63"/>
<circle cx="144.5" cy="116.6" r=".63"/>
<circle cx="144.5" cy="107.7" r=".63"/>
<circle cx="172.5" cy="134.4" r=".63"/>
<circle cx="190.2" cy="145.8" r=".63"/>
<circle cx="210.6" cy="147.1" r=".63"/>
<circle cx="208" cy="122.9" r=".63"/>
<circle cx="205.5" cy="122.9" r=".63"/>
<circle cx="195.3" cy="107.7" r=".63"/>
<circle cx="195.3" cy="102.6" r=".63"/>
<circle cx="195.3" cy="97.5" r=".63"/>
</g>
<g font-size="4.6">
<text x="194" y="178.1">ESPGI</text>
<text x="232.3" y="195.8">ESPGI-WIN</text>
</g>
<g font-size="3.5">
<text x="129" y="177.8">Schematic</text>
<text x="248.4" y="175.2">Create at</text>
<text x="268.8" y="175.2">2025-05-04</text>
<text x="129" y="185.4">Board</text>
<text x="195.7" y="185.4">ESPGI</text>
<text x="248.4" y="180.3">Update at</text>
<text x="248.4" y="185.4">Page</text>
<text x="268.8" y="180.3">2025-05-04</text>
<text x="268.8" y="185.4">MPPT</text>
<text x="129" y="190.5">Drawn</text>
<text x="129" y="195.6">Reviewed</text>
<text x="189.2" y="205.7">Version</text>
<text x="212.9" y="205.7">Size</text>
<text x="253.1" y="205.7">Page 1 Total 6</text>
<text x="191.5" y="213.3">V1.0</text>
<text x="214.2" y="213.3">A4</text>
<text x="254.7" y="213.3">EasyEDA.com</text>
</g>
<g font-size="2.3">
<text x="7.4" y="9.3">INA219 Solar Input</text>
<text x="88.6" y="9.3">MPPT</text>
<text x="37.7" y="35">1</text>
<text x="51.9" y="35">8</text>
<text x="37.7" y="37.5">2</text>
<text x="37.7" y="40">3</text>
<text x="40.1" y="36.2">A1</text>
<text x="40.1" y="38.8">A0</text>
<text x="40.1" y="41.3">SDA GND</text>
<text x="46.3" y="38.8">IN</text>
<text x="47.2" y="36.2">IN+</text>
<text x="51.9" y="40">6</text>
<text x="51.9" y="37.5">7</text>
<text x="136.8" y="40">1</text>
<text x="139.1" y="41.3">VCC</text>
<text x="149.4" y="41.3">VB</text>
<text x="153.5" y="40">8</text>
<text x="37.7" y="42.6">4</text>
<text x="40.1" y="43.9">SCL</text>
<text x="47.8" y="43.9">VS</text>
<text x="51.9" y="42.6">5</text>
<text x="136.8" y="42.6">2</text>
<text x="136.8" y="45.1">3</text>
<text x="136.8" y="47.7">4</text>
<text x="139.1" y="43.9">HIN</text>
<text x="139.1" y="46.4">LIN#</text>
<text x="149" y="43.9">HO</text>
<text x="149.4" y="46.4">VS</text>
<text x="153.5" y="47.7">5</text>
<text x="153.5" y="45.1">6</text>
<text x="153.5" y="42.6">7</text>
<text x="139.1" y="48.9">COM</text>
<text x="149.4" y="48.9">LO</text>
<text x="257.4" y="65.4">4</text>
<text x="279.3" y="65.4">3</text>
<text x="257.4" y="68">5</text>
<text x="257.4" y="70.5">6</text>
<text x="259.8" y="66.7">IN</text>
<text x="259.8" y="69.3">GATE</text>
<text x="259.8" y="71.8">OUT</text>
<text x="273.1" y="69.3">GND</text>
<text x="273.6" y="66.7">OFF</text>
<text x="275.1" y="71.8">VS</text>
<text x="279.3" y="70.5">1</text>
<text x="279.3" y="68">2</text>
<text x="6.1" y="75.4">INA219 Solar Output</text>
<text x="88.6" y="90.6">ACS724 MPPT Output</text>
<text x="36.4" y="101">1</text>
<text x="50.7" y="101">8</text>
<text x="170.9" y="101.1" transform="rotate(-90 170.9 101.1)">1</text>
<text x="36.4" y="103.5">2</text>
<text x="36.4" y="106.1">3</text>
<text x="38.8" y="102.3">A1</text>
<text x="38.8" y="104.8">A0</text>
<text x="38.8" y="107.4">SDA GND</text>
<text x="45" y="104.8">IN</text>
<text x="45.9" y="102.3">IN+</text>
<text x="50.7" y="106.1">6</text>
<text x="50.7" y="103.5">7</text>
<text x="167.6" y="105.6">3</text>
<text x="174.5" y="105.6">2</text>
<text x="225.5" y="107.4" transform="rotate(-90 225.5 107.4)">1</text>
<text x="36.4" y="108.6">4</text>
<text x="38.8" y="109.9">SCL</text>
<text x="46.5" y="109.9">VS</text>
<text x="50.7" y="108.6">5</text>
<text x="222.2" y="111.9">3</text>
<text x="229.1" y="111.9">2</text>
<text x="121.5" y="116.2">1</text>
<text x="121.5" y="118.8">2</text>
<text x="123.9" y="117.5">IP+</text>
<text x="134.9" y="117.5">VCC</text>
<text x="140.8" y="118.8">7</text>
<text x="140.8" y="116.2">8</text>
<text x="168.5" y="117.5">1</text>
<text x="170.9" y="118.8">ADDR</text>
<text x="189.9" y="118.8">SCL</text>
<text x="195.5" y="117.5">10</text>
<text x="121.5" y="121.3">3</text>
<text x="121.5" y="123.9">4</text>
<text x="123.9" y="120.1">IP+</text>
<text x="123.9" y="122.6">IP</text>
<text x="123.9" y="125.1">IP</text>
<text x="131.8" y="122.6">FILTER</text>
<text x="132.7" y="120.1">VIOUT</text>
<text x="134.6" y="125.1">GND</text>
<text x="140.8" y="123.9">5</text>
<text x="140.8" y="121.3">6</text>
<text x="168.5" y="120.1">2</text>
<text x="168.5" y="122.6">3</text>
<text x="168.5" y="125.1">4</text>
<text x="170.9" y="121.3">ALERT/RDY</text>
<text x="170.9" y="123.9">GND</text>
<text x="189.5" y="123.9">VDD</text>
<text x="189.6" y="121.3">SDA</text>
<text x="195.5" y="125.1">7</text>
<text x="195.5" y="122.6">8</text>
<text x="195.5" y="120.1">9</text>
<text x="222.2" y="124.6">3</text>
<text x="229.1" y="124.6">2</text>
<text x="168.5" y="127.7">5</text>
<text x="170.9" y="126.4">AIN0</text>
<text x="170.9" y="128.9">AIN1</text>
<text x="189.3" y="128.9">AIN2</text>
<text x="189.3" y="126.4">AIN3</text>
<text x="195.5" y="127.7">6</text>
<text x="225.5" y="132.1" transform="rotate(-90 225.5 132.1)">1</text>
<text x="7.4" y="177">Solar panel</text>
<text x="51.8" y="177">Battery</text>
<text x="15.4" y="190.6" transform="rotate(-90 15.4 190.6)">1</text>
<text x="59.9" y="190.6" transform="rotate(-90 59.9 190.6)">1</text>
<text x="16.7" y="197.4" transform="rotate(-90 16.7 197.4)">2</text>
<text x="16.7" y="193" transform="rotate(-90 16.7 193)">1</text>
<text x="21.6" y="193.7">+</text>
<text x="22.2" y="196.3">-</text>
<text x="24" y="195">4</text>
<text x="24" y="192.4">3</text>
<text x="61.1" y="197.4" transform="rotate(-90 61.1 197.4)">2</text>
<text x="61.1" y="193" transform="rotate(-90 61.1 193)">1</text>
<text x="66" y="193.7">+</text>
<text x="66.6" y="196.3">-</text>
<text x="68.5" y="195">4</text>
<text x="68.5" y="192.4">3</text>
<text x="15.4" y="199.8" transform="rotate(-90 15.4 199.8)">2</text>
<text x="59.9" y="199.8" transform="rotate(-90 59.9 199.8)">2</text>
</g>
<g font-size="2.3" fill="#000080">
<text x="28.4" y="11.9">+3.3V</text>
<text x="209.3" y="9.3">C100</text>
<text x="25.1" y="22">R100</text>
<text x="36.6" y="22">R101</text>
<text x="222" y="20.8">C101</text>
<text x="17.5" y="28.4">R102</text>
<text x="125.5" y="25.8">C103</text>
<text x="131.6" y="24.6">+12V</text>
<text x="140.7" y="25.8">U100 SS34</text>
<text x="222" y="28.4">C102</text>
<text x="18.8" y="36">R104</text>
<text x="39.1" y="32.2">U101</text>
<text x="60.7" y="30.9">R103</text>
<text x="114" y="36">GND</text>
<text x="136.9" y="36">U103 IR2103PBF</text>
<text x="158.5" y="34.7">C105</text>
<text x="172.5" y="34.7">C106</text>
<text x="178.8" y="32.2">U102 SS34</text>
<text x="192.8" y="32.2">R105</text>
<text x="211.8" y="34.7">Q100</text>
<text x="218.2" y="36">GND</text>
<text x="11.2" y="41.1">GND</text>
<text x="17.5" y="38.5">R106</text>
<text x="114" y="39.8">R110</text>
<text x="121.7" y="38.5">C104</text>
<text x="183.9" y="41.1">R107</text>
<text x="197.9" y="41.1">R111NC</text>
<text x="247.4" y="39.8">GND</text>
<text x="257.6" y="38.5">R108</text>
<text x="266.4" y="41.1">Q101</text>
<text x="10.7" y="46.2">+3.3V</text>
<text x="18.8" y="46.2">R109</text>
<text x="56.9" y="47.4">C107</text>
<text x="216.9" y="43.6">L100</text>
<text x="233.4" y="43.6">C108 C109</text>
<text x="247.4" y="43.6">C110</text>
<text x="64.5" y="50">GND</text>
<text x="114" y="50">R112</text>
<text x="178.8" y="48.7">U104 SS34 R113</text>
<text x="211.8" y="50">Q102</text>
<text x="54.4" y="57.6">C111</text>
<text x="65.8" y="58.9">L101</text>
<text x="74.2" y="57.6">+3.3V</text>
<text x="120.4" y="56.3">R114</text>
<text x="133.1" y="56.3">R115</text>
<text x="185.2" y="57.6">R116</text>
<text x="44.2" y="62.7">GND</text>
<text x="138.2" y="63.9">GND</text>
<text x="202.9" y="62.7">R117</text>
<text x="241" y="63.9">GND</text>
<text x="257.6" y="61.4">U105 LM5050MK-1/NOPB</text>
<text x="48" y="69">GND</text>
<text x="126.7" y="71.6">GND</text>
<text x="208" y="67.7">GND</text>
<text x="27.2" y="77.9">+3.3V</text>
<text x="197.8" y="76.6">GND</text>
<text x="276.6" y="76.6">R118</text>
<text x="288" y="76.6">GND</text>
<text x="23.9" y="88.1">R119</text>
<text x="35.3" y="88.1">R120</text>
<text x="174.5" y="89.3">+3.3V</text>
<text x="16.3" y="94.4">R122 NC</text>
<text x="161.5" y="90.6">+5V</text>
<text x="196.6" y="95.7">R127 NC</text>
<text x="196.6" y="90.6">R121</text>
<text x="218.6" y="95.7">+5V</text>
<text x="229.1" y="95.7">+3.3V</text>
<text x="37.8" y="98.2">U106</text>
<text x="59.4" y="97">R123</text>
<text x="164.8" y="99.5">R125</text>
<text x="180.1" y="99.5">R126</text>
<text x="196.6" y="100.8">R128 NC</text>
<text x="211.8" y="100.8">GND</text>
<text x="9.9" y="107.1">GND</text>
<text x="16.3" y="104.6">R129</text>
<text x="17.5" y="102">R124</text>
<text x="126.7" y="107.1">GND</text>
<text x="135.6" y="104.6">C112</text>
<text x="148.3" y="105.8">L102</text>
<text x="155.1" y="103.3">+5V</text>
<text x="196.6" y="105.8">R133 NC</text>
<text x="211.8" y="105.8">R130</text>
<text x="234.7" y="105.8">R131</text>
<text x="9.4" y="112.2">+3.3V</text>
<text x="17.5" y="112.2">R132</text>
<text x="55.6" y="113.5">C113</text>
<text x="122.9" y="113.5">U107</text>
<text x="145.8" y="113.5">C114100nF</text>
<text x="164.8" y="112.2">Q103 BSS138</text>
<text x="63.2" y="116">GND</text>
<text x="169.9" y="114.7">U108</text>
<text x="219.5" y="118.5">Q104 BSS138</text>
<text x="53.1" y="123.6">C115</text>
<text x="64.5" y="124.9">L103</text>
<text x="72.9" y="123.6">+3.3V</text>
<text x="155.9" y="124.9">GND</text>
<text x="219.5" y="121.1">Q105 BSS138</text>
<text x="42.9" y="128.7">GND</text>
<text x="148.3" y="126.2">C116</text>
<text x="211.8" y="131.2">R134</text>
<text x="227.1" y="131.2">R135</text>
<text x="46.7" y="135.1">GND</text>
<text x="157.2" y="137.6">C120</text>
<text x="159.7" y="135.1">GND</text>
<text x="175" y="137.6">R136</text>
<text x="199.1" y="132.5">C117</text>
<text x="219.9" y="133.8">+5V</text>
<text x="235.5" y="133.8">+3.3V</text>
<text x="142" y="142.7">GND</text>
<text x="166.1" y="140.1">R137</text>
<text x="175.5" y="141.4">+5V</text>
<text x="180.1" y="143.9">L104</text>
<text x="199.1" y="143.9">GND</text>
<text x="221.2" y="142.7">+5V</text>
<text x="213.1" y="145.2">L105</text>
<text x="152.1" y="150.3">GND</text>
<text x="169.9" y="154.1">GND</text>
<text x="194.1" y="151.6">C118</text>
<text x="213.1" y="152.8">C119</text>
<text x="187.7" y="165.5">GND</text>
<text x="208" y="166.8">GND</text>
<text x="17.5" y="185.9">U109</text>
<text x="62" y="185.9">U110</text>
<text x="77.2" y="185.9">FH100</text>
<text x="8.6" y="196">GND</text>
<text x="53.1" y="196">GND</text>
<text x="25.1" y="203.6">GND</text>
<text x="69.6" y="203.6">GND</text>
<text x="13.7" y="208.7">GND</text>
<text x="58.1" y="208.7">GND</text>
</g>
<g font-size="2.3" fill="#00f">
<text x="216.9" y="9.3">470uF</text>
<text x="188.9" y="13.1">SOL-P-2</text>
<text x="213.1" y="16.9">10uF</text>
<text x="23.9" y="28.4">10k</text>
<text x="26.4" y="24.6">NC</text>
<text x="36.6" y="24.6">NC</text>
<text x="72.1" y="25.8">SOL-P-1</text>
<text x="125.5" y="28.4">10uF</text>
<text x="213.1" y="24.6">100nF</text>
<text x="25.1" y="36">10k</text>
<text x="60.7" y="33.5">0.05</text>
<text x="199.1" y="32.2">0</text>
<text x="23.9" y="38.5">10k</text>
<text x="72.1" y="38.5">SOL-P-2</text>
<text x="120.4" y="41.1">0</text>
<text x="125.5" y="41.1">100nF</text>
<text x="158.5" y="37.3">NC</text>
<text x="172.5" y="37.3">1uF</text>
<text x="190.2" y="41.1">10</text>
<text x="214.4" y="39.8">IRL540NPBF</text>
<text x="257.6" y="41.1">NC</text>
<text x="265.2" y="38.5">IRL540NPBF</text>
<text x="25.1" y="46.2">10k</text>
<text x="39.1" y="47.4">INA219BID</text>
<text x="88.9" y="47.4">MPPT-NLIN</text>
<text x="90.2" y="42.3">MPPT-HIN</text>
<text x="223.3" y="43.6">120uH</text>
<text x="290.6" y="46.2">MPPT-P-1</text>
<text x="48" y="52.5">100nF</text>
<text x="120.4" y="48.7">0</text>
<text x="197.9" y="48.7">0</text>
<text x="229.6" y="53.8">470uF</text>
<text x="238.5" y="53.8">22uF</text>
<text x="244.9" y="53.8">22uF</text>
<text x="120.4" y="58.9">NC</text>
<text x="133.1" y="58.9">NC</text>
<text x="191.5" y="57.6">10</text>
<text x="214.4" y="55">IRL540NPBF</text>
<text x="54.4" y="65.2">10uF</text>
<text x="65.8" y="63.9">10uH</text>
<text x="202.9" y="65.2">NC</text>
<text x="32.2" y="70.1" transform="rotate(-90 32.2 70.1)">MPPT-SDA</text>
<text x="36" y="69.8" transform="rotate(-90 36 69.8)">MPPT-SCL</text>
<text x="276.6" y="79.2">100</text>
<text x="25.1" y="90.6">NC</text>
<text x="35.3" y="90.6">10k</text>
<text x="70.9" y="91.9">MPPT-P-1</text>
<text x="202.9" y="90.6">10k</text>
<text x="59.4" y="99.5">0.02</text>
<text x="22.6" y="104.6">10k</text>
<text x="23.9" y="102">10k</text>
<text x="70.9" y="104.6">MPPT-P-2</text>
<text x="164.8" y="102">10k</text>
<text x="178.8" y="104.6">MPPT-ALERT</text>
<text x="180.1" y="102">10k</text>
<text x="23.9" y="112.2">10k</text>
<text x="37.8" y="113.5">INA219BID</text>
<text x="135.6" y="112.2">10uF</text>
<text x="148.3" y="109.7">10uH</text>
<text x="211.8" y="108.4">10k</text>
<text x="234.7" y="108.4">10k</text>
<text x="248.7" y="113.5">MPPT-SCL</text>
<text x="46.7" y="118.5">100nF</text>
<text x="94.4" y="118.5">MPPT-P-2</text>
<text x="98.4" y="123.6">BAT-P</text>
<text x="53.1" y="131.2">10uF</text>
<text x="64.5" y="130">10uH</text>
<text x="117.9" y="128.7">ACS724LLCTR-05AB-T</text>
<text x="148.3" y="131.2">100nF</text>
<text x="199.1" y="127.4">100nF</text>
<text x="248.7" y="126.2">MPPT-SDA</text>
<text x="30.9" y="136.1" transform="rotate(-90 30.9 136.1)">MPPT-SDA</text>
<text x="34.7" y="135.9" transform="rotate(-90 34.7 135.9)">MPPT-SCL</text>
<text x="169.9" y="132.5">ADS1115IDGSR</text>
<text x="181.4" y="137.6">10k</text>
<text x="211.8" y="133.8">10k</text>
<text x="228.3" y="133.8">10k</text>
<text x="156" y="140.1">NC</text>
<text x="166.1" y="142.7">10k</text>
<text x="180.1" y="149">10uH</text>
<text x="213.1" y="149">10uH</text>
<text x="194.1" y="154.1">10uF</text>
<text x="213.1" y="155.4">10uF</text>
<text x="87.4" y="180.8">BAT-P</text>
<text x="17.5" y="188.4">XT60PW-F</text>
<text x="62" y="188.4">XT60PW-F</text>
<text x="77.2" y="188.4">PTF-15</text>
<text x="39.1" y="193.5">SOL-P-1</text>
</g>
<g font-size="1.6">
<text x="65.8" y="32.4">0.2W at 2A</text>
<text x="247.4" y="31.1">Voltage probe point</text>
<text x="65.8" y="97.1">0.32W at 4A</text>
<text x="65.8" y="98.9">0 Ohm if ACS712 used</text>
</g>
<g font-size="1.4">
<text x="155.1" y="128.7">mode 2.5V</text>
<text x="155.2" y="127.2">Differential</text>
</g>
</svg>
